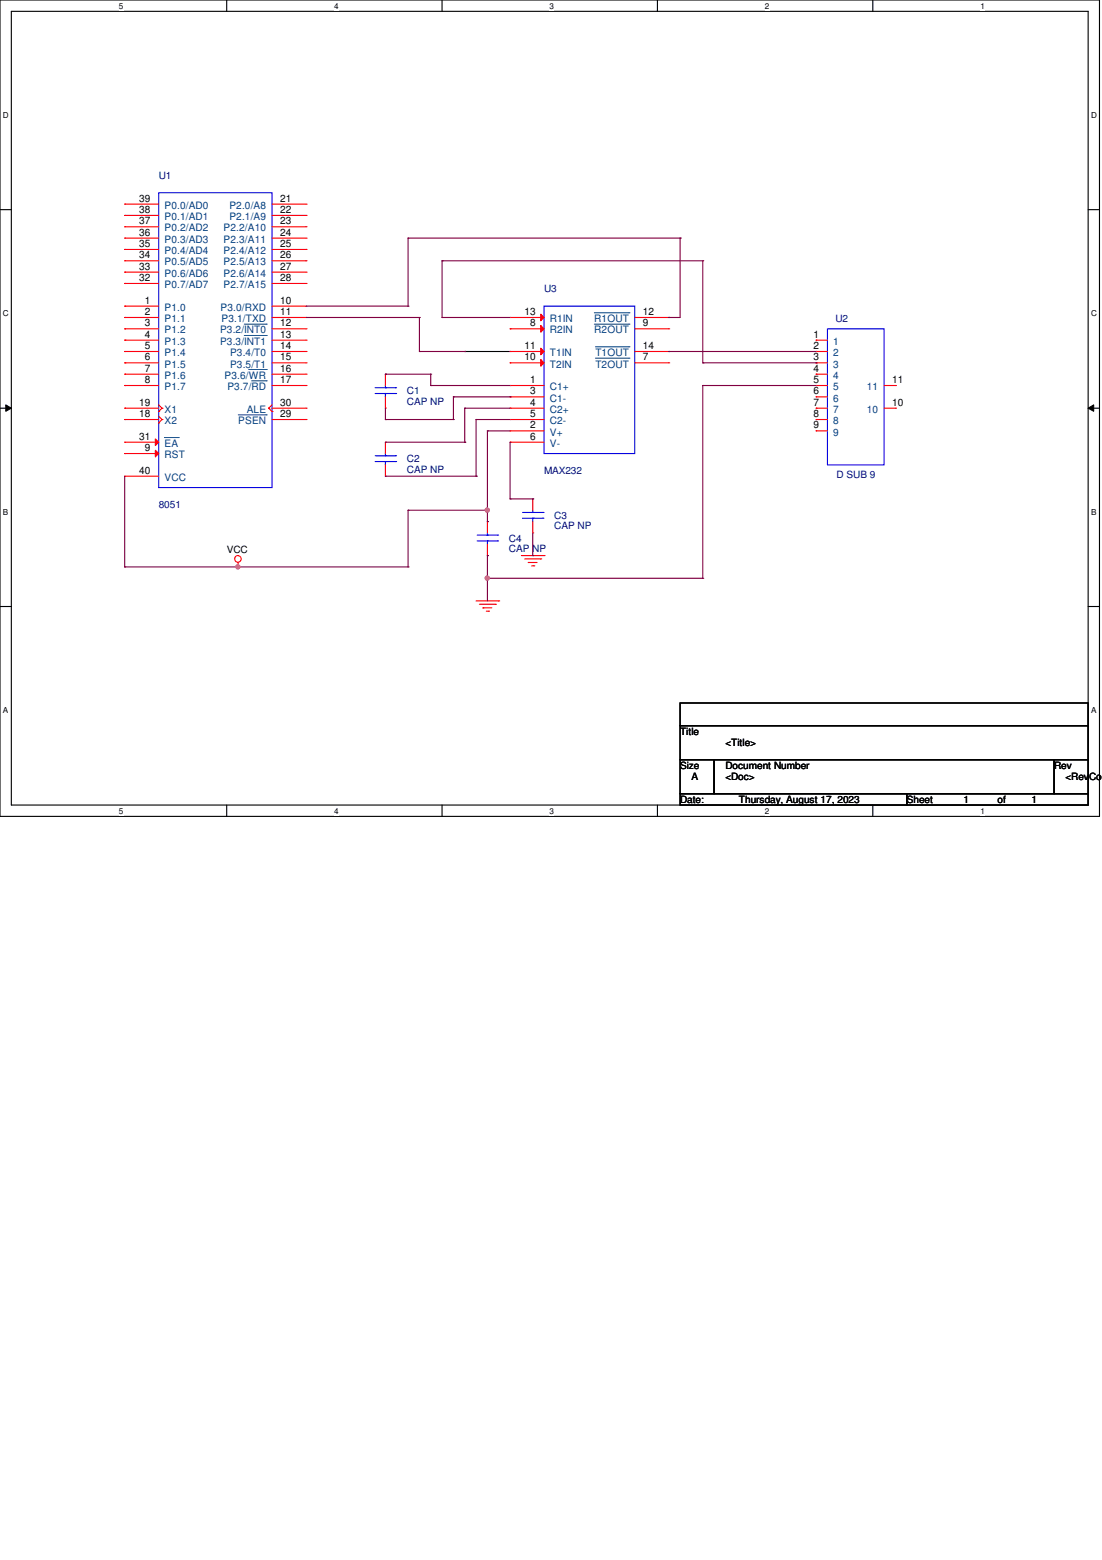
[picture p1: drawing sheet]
<svg xmlns="http://www.w3.org/2000/svg" width="210mm" height="297mm" viewBox="0 0 210 297" stroke-linecap="round" stroke-linejoin="round" font-family="sans-serif">
<path d="M0 0h209.4v155.4h-209.4zM2.2 2.2h205.1v151.1h-205.1z" fill="none" stroke="#000" stroke-width=".21"/>
<g fill="#fff">
<path d="M22.6 .3h.9v1.7h-.9z"/>
<path d="M22.6 153.5h.9v1.8h-.9z"/>
</g>
<path d="M43.2 0v2.2M43.2 153.3v2.1" fill="none" stroke="#000" stroke-width=".21"/>
<g fill="#fff">
<path d="M63.7 .3h.8v1.7h-.8z"/>
<path d="M63.7 153.5h.8v1.8h-.8z"/>
</g>
<path d="M84.2 0v2.2M84.2 153.3v2.1" fill="none" stroke="#000" stroke-width=".21"/>
<g fill="#fff">
<path d="M104.7 .3h.8v1.7h-.8z"/>
<path d="M104.7 153.5h.8v1.8h-.8z"/>
</g>
<path d="M125.2 0v2.2M125.2 153.3v2.1" fill="none" stroke="#000" stroke-width=".21"/>
<g fill="#fff">
<path d="M145.7 .3h.9v1.7h-.9z"/>
<path d="M145.7 153.5h.9v1.8h-.9z"/>
</g>
<path d="M166.2 0v2.2M166.2 153.3v2.1" fill="none" stroke="#000" stroke-width=".21"/>
<g fill="#fff">
<path d="M186.7 .3h.9v1.7h-.9z"/>
<path d="M186.7 153.5h.9v1.8h-.9z"/>
<path d="M.6 21h1.1v1.8h-1.1z"/>
<path d="M207.8 21h1.1v1.8h-1.1z"/>
<path d="M.6 58.8h1.1v1.7h-1.1z"/>
<path d="M207.8 58.8h1.1v1.7h-1.1z"/>
</g>
<path d="M0 39.9h2.2M207.3 39.9h2.1" fill="none" stroke="#000" stroke-width=".21"/>
<g fill="#fff">
<path d="M.6 96.6h1v1.7h-1z"/>
<path d="M207.8 96.6h1v1.7h-1z"/>
</g>
<path d="M0 77.7h2.2M207.3 77.7h2.1" fill="none" stroke="#000" stroke-width=".21"/>
<path d="M1.1 77.1l1.1 .6-1.1 .6zM207.3 77.7l1-.6v1.2z" fill="#000"/>
<path d="M1.1 77.1l1.1 .6-1.1 .6zM207.3 77.7l1-.6v1.2z" fill="none" stroke="#000" stroke-width=".19"/>
<g fill="#fff">
<path d="M.6 134.4h.9v1.7h-.9z"/>
<path d="M207.8 134.4h1v1.7h-1z"/>
</g>
<path d="M88.5 66.9h.1M88.5 66.9h8.7M0 115.5h2.2M207.3 115.5h2.1M129.5 133.9h77.8v4.3h-77.8zM129.5 138.2h77.8v6.5h-77.8zM129.5 144.7h6.5v6.4h-6.5zM129.5 151.1h43.2v2.2h-43.2zM136 144.7h64.8v6.4h-64.8zM172.7 151.1h34.6v2.2h-34.6zM200.8 144.7h6.5v6.4h-6.5z" fill="none" stroke="#000" stroke-width=".21"/>
<g fill="none" stroke="#f00" stroke-width=".21">
<path d="M51.2 77.7h.1M51.2 77.7l.6 .7M51.8 78.4h.1M51.8 79.9h6.5M51.8 77.1l-.6 .6M51.8 77.7h6.5M58.3 79.9h.1M58.3 77.7h.1M23.7 90.7h.1M23.7 90.7h6.5M45.3 107.9h.1M45.3 107.1v.8"/>
<path d="M90.7 114.4h4.3M91.3 115.1h3.1M92 115.7h.1M92 115.7h1.7M92.6 116.4h.4M93 116.4h.1M94.4 115.1h.1M95 114.4h.1M99.3 105.8h4.3M99.9 106.4h3.1M100.6 107.1h.1M100.6 107.1h1.7"/>
<path d="M101.3 107.7h.4M101.7 107.7h.1M103 106.4h.1M103.6 105.8h.1"/>
<circle cx="45.3" cy="106.4" r=".63"/>
</g>
<path d="M30.2 36.7h21.6v56.1h-21.6z" fill="none" stroke="#00f" stroke-width=".21"/>
<path d="M45.4 79h5.3M50.7 79h.1" fill="none" stroke="#004080" stroke-width=".19"/>
<path d="M29.6 83.6l.6 .6-.6 .6z" fill="#f00"/>
<g fill="none" stroke="#f00" stroke-width=".21">
<path d="M23.7 77.7h.1M23.7 79.9h.1M23.7 77.7h6.5M23.7 79.9h6.5M30.2 78.4h.1M30.2 77.1l.7 .6M30.2 79.2l.7 .7M30.9 77.7h.1M30.9 79.9h.1M30.9 77.7l-.7 .7M30.9 79.9l-.7 .6M23.7 84.2h.1"/>
<path d="M23.7 84.2h6.5M29.6 83.6l.6 .6-.6 .6zM30.2 80.5h.1"/>
</g>
<path d="M31.3 83.3h2.7M34 83.3h.1" fill="none" stroke="#004080" stroke-width=".19"/>
<path d="M29.6 85.7l.6 .7-.6 .6z" fill="#f00"/>
<g fill="none" stroke="#f00" stroke-width=".21">
<path d="M23.7 38.9h.1M23.7 38.9h6.5M51.8 38.9h6.5M58.3 38.9h.1M23.7 41h.1M23.7 43.2h.1M23.7 45.3h.1M23.7 47.5h.1M23.7 49.7h.1M23.7 51.8h.1M23.7 54h.1M23.7 58.3h.1"/>
<path d="M23.7 41h6.5M23.7 43.2h6.5M23.7 45.3h6.5M23.7 47.5h6.5M23.7 49.7h6.5M23.7 51.8h6.5M23.7 54h6.5M23.7 58.3h6.5M51.8 41h6.5M51.8 43.2h6.5M51.8 45.3h6.5M51.8 47.5h6.5"/>
<path d="M51.8 49.7h6.5M51.8 51.8h6.5M51.8 54h6.5M51.8 58.3h6.5M58.3 41h.1M58.3 43.2h.1M58.3 45.3h.1M58.3 47.5h.1M58.3 49.7h.1M58.3 51.8h.1M58.3 54h.1M58.3 58.3h.1"/>
<path d="M23.7 60.5h.1M23.7 62.6h.1M23.7 64.8h.1M23.7 66.9h.1M23.7 69.1h.1M23.7 71.2h.1M23.7 73.4h.1M23.7 60.5h6.5M23.7 62.6h6.5M23.7 64.8h6.5M23.7 66.9h6.5M23.7 69.1h6.5"/>
<path d="M23.7 71.2h6.5M23.7 73.4h6.5M51.8 60.5h6.5M51.8 62.6h6.5M51.8 64.8h6.5M51.8 66.9h6.5M51.8 69.1h6.5M51.8 71.2h6.5M51.8 73.4h6.5M58.3 60.5h.1M58.3 62.6h.1M58.3 64.8h.1"/>
<path d="M58.3 66.9h.1M58.3 69.1h.1M58.3 71.2h.1M58.3 73.4h.1M97.2 73.4h.1M97.2 75.6h.1M97.2 77.7h.1M97.2 79.9h.1M97.2 73.4h6.4M97.2 75.6h6.4M97.2 77.7h6.4M97.2 79.9h6.4"/>
<path d="M120.9 60.5h6.5M120.9 62.6h6.5M127.4 60.5h.1M127.4 62.6h.1M23.7 86.4h.1M23.7 86.4h6.5M29.6 85.7l.6 .7-.6 .6zM73.4 84.2h.1M73.4 90.7h.1M73.4 84.2v2.2M73.4 88.5v2.2M97.2 82h.1"/>
<path d="M97.2 84.2h.1M97.2 82h6.4M97.2 84.2h6.4"/>
</g>
<path d="M113.2 59.6h6.6M119.8 59.6h.1M46.5 61.7h4.2M46.5 63.9h4.2M47.4 70.4h3.3M47.9 72.5h2.8M50.7 61.7h.1M50.7 63.9h.1M50.7 70.4h.1M50.7 72.5h.1M113.2 61.7h6.6M119.8 61.7h.1" fill="none" stroke="#004080" stroke-width=".19"/>
<path d="M103.6 58.3h17.3v28.1h-17.3zM71.5 87.9h3.9M71.5 86.8h3.9M73.4 86.8h.1M73.4 87.9h.1M73.4 86.4v.4M73.4 87.9v.6M75.4 87.9h.1M75.4 86.8h.1" fill="none" stroke="#00f" stroke-width=".21"/>
<path d="M103 66.3l.6 .6-.6 .7z" fill="#f00"/>
<path d="M97.2 66.9h.1M97.2 66.9h6.4M103 66.3l.6 .6-.6 .7z" fill="none" stroke="#f00" stroke-width=".21"/>
<path d="M103 68.5l.6 .6-.6 .6z" fill="#f00"/>
<path d="M97.2 69.1h.1M97.2 69.1h6.4M103 68.5l.6 .6-.6 .6z" fill="none" stroke="#f00" stroke-width=".21"/>
<path d="M103 59.8l.6 .7-.6 .6z" fill="#f00"/>
<path d="M103 59.8l.6 .7-.6 .6zM97.2 60.5h.1M97.2 60.5h6.4" fill="none" stroke="#f00" stroke-width=".21"/>
<path d="M103 62l.6 .6-.6 .6z" fill="#f00"/>
<g fill="none" stroke="#f00" stroke-width=".21">
<path d="M73.4 71.2h.1M73.4 77.7h.1M73.4 71.2v2.2M73.4 75.6v2.1M97.2 62.6h.1M97.2 62.6h6.4M103 62l.6 .6-.6 .6zM120.9 66.9h6.5M120.9 69.1h6.5M127.4 66.9h.1M127.4 69.1h.1M155.4 64.8h.1"/>
<path d="M155.4 66.9h.1M155.4 69.1h.1M155.4 71.2h.1M155.4 73.4h.1M155.4 75.6h.1M155.4 77.7h.1M155.4 79.9h.1M155.4 66.9h2.2M155.4 69.1h2.2M155.4 64.8h2.2M155.4 71.2h2.2M155.4 73.4h2.2"/>
<path d="M155.4 75.6h2.2M155.4 77.7h2.2M155.4 79.9h2.2M168.4 73.4h2.2M168.4 77.7h2.2M170.6 77.7h.1M170.6 73.4h.1M92.8 99.3h.1M92.8 99.3v2.2M101.5 95h.1M101.5 95v2.2M101.5 99.3v2.2"/>
<path d="M155.4 82h.1M155.4 82h2.2M92.8 105.8h.1M92.8 103.6v2.2M101.5 101.5h.1"/>
</g>
<path d="M113.4 66h6.4M113.4 68.2h6.4M119.8 66h.1M119.8 68.2h.1" fill="none" stroke="#004080" stroke-width=".19"/>
<g fill="none" stroke="#00f" stroke-width=".21">
<path d="M71.5 74.9h3.9M71.5 73.8h3.9M73.4 73.8h.1M73.4 74.9h.1M73.4 73.4v.4M73.4 74.9v.7M75.4 74.9h.1M75.4 73.8h.1M157.6 62.6h10.8v25.9h-10.8zM99.5 98.7h3.9M99.5 97.6h3.9M101.5 97.6h.1"/>
<path d="M101.5 98.7h.1M101.5 97.2v.4M101.5 98.7v.6M103.4 98.7h.1M103.4 97.6h.1M90.9 103h3.9M90.9 101.9h3.9M92.8 101.9h.1M92.8 103h.1M92.8 101.5v.4M92.8 103v.6M94.8 103h.1"/>
<path d="M94.8 101.9h.1"/>
</g>
<g fill="none" stroke="#800040" stroke-width=".21">
<path d="M84.2 49.7h.1M84.2 49.7v10.8M84.2 49.7h49.7M133.9 49.7h.1M133.9 49.7v19.4M73.4 71.2h.1M73.4 79.9h.1M73.4 71.2h8.6M73.4 77.7v2.2M73.4 79.9h13M82 73.4h.1M82 71.2h.1"/>
<path d="M82 73.4h15.2M82 71.2v2.2M84.2 60.5h.1M84.2 60.5h13M86.4 79.9h.1M86.4 75.6h.1M86.4 75.6v4.3M86.4 75.6h10.8M88.5 77.7h.1M88.5 77.7h8.7M88.5 77.7v6.5M90.7 79.9h.1"/>
<path d="M90.7 79.9h6.5M90.7 79.9v10.8M97.2 75.6h.1M127.4 66.9h.1M127.4 60.5h.1M127.4 66.9h28M127.4 60.5h2.1M133.9 69.1h.1M133.9 73.4h.1M133.9 73.4v36.7M133.9 69.1h21.5M133.9 73.4h21.5"/>
<path d="M155.4 69.1h.1M73.4 90.7h17.3M73.4 84.2h15.1M88.5 84.2h.1M90.7 90.7h.1M92.8 82h.1M92.8 97.2h.1M92.8 82h4.4M92.8 82v15.2M97.2 95h.1M97.2 84.2v10.8M97.2 95h4.3"/>
<path d="M101.5 95h.1M92.8 110.1h.1M92.8 110.1h41.1M101.5 105.8h.1M101.5 101.5v4.3M133.9 110.1h.1"/>
</g>
<circle cx="92.8" cy="110.1" r=".4" fill="#f0f"/>
<circle cx="92.8" cy="110.1" r=".4" fill="none" stroke="#f0f" stroke-width=".21"/>
<g fill="none" stroke="#800040" stroke-width=".21">
<path d="M58.3 58.3h19.4M77.7 58.3h.1M77.7 45.3h.1M77.7 45.3v13M77.7 45.3h51.8M129.5 45.3h.1M129.5 45.3v15.2M58.3 60.5h21.6M79.9 60.5h.1M79.9 66.9h.1M79.9 60.5v6.4M79.9 66.9h8.6"/>
<path d="M88.5 66.9h.1M45.3 107.9h32.4M77.7 107.9h.1M92.8 105.8h.1M92.8 110.1h.1M92.8 105.8v8.6"/>
</g>
<circle cx="45.3" cy="107.9" r=".4" fill="#f0f"/>
<circle cx="45.3" cy="107.9" r=".4" fill="none" stroke="#f0f" stroke-width=".21"/>
<path d="M77.7 97.2h.1M77.7 97.2v10.7M77.7 97.2h15.1M92.8 97.2h.1" fill="none" stroke="#800040" stroke-width=".21"/>
<circle cx="92.8" cy="97.1" r=".4" fill="#f0f"/>
<circle cx="92.8" cy="97.1" r=".4" fill="none" stroke="#f0f" stroke-width=".21"/>
<path d="M23.7 90.7v17.2M92.8 99.3h.1M92.8 97.2v2.1M23.7 107.9h.1M23.7 107.9h21.6M45.3 107.9h.1" fill="none" stroke="#800040" stroke-width=".21"/>
<circle cx="92.8" cy="110.1" r=".4" fill="#f0f"/>
<circle cx="92.8" cy="110.1" r=".4" fill="none" stroke="#f0f" stroke-width=".21"/>
<circle cx="45.3" cy="107.9" r=".4" fill="#f0f"/>
<circle cx="45.3" cy="107.9" r=".4" fill="none" stroke="#f0f" stroke-width=".21"/>
<circle cx="92.8" cy="97.1" r=".4" fill="#f0f"/>
<circle cx="92.8" cy="97.1" r=".4" fill="none" stroke="#f0f" stroke-width=".21"/>
<g font-size="1.9" fill="#000080">
<text x="30.2" y="34.1">U1</text>
<text x="103.6" y="55.7">U3</text>
<text x="159.1" y="61.3">U2</text>
<text x="77.5" y="75.1">C1</text>
<text x="77.5" y="77">CAP NP</text>
<text x="77.5" y="88.1">C2</text>
<text x="77.5" y="90">CAP NP</text>
<text x="103.6" y="90.2">MAX232</text>
<text x="159.3" y="91.1">D SUB 9</text>
<text x="30.2" y="96.7">8051</text>
<text x="105.6" y="98.8">C3</text>
<text x="105.6" y="100.8">CAP NP</text>
<text x="96.9" y="103.2">C4</text>
<text x="96.9" y="105.1">CAP NP</text>
</g>
<g font-size="1.9">
<text x="26.5" y="38.4">39</text>
<text x="26.5" y="40.6">38</text>
<text x="53.3" y="38.4">21</text>
<text x="53.3" y="40.6">22</text>
<text x="26.5" y="42.7">37</text>
<text x="26.5" y="44.9">36</text>
<text x="26.5" y="47">35</text>
<text x="53.3" y="42.7">23</text>
<text x="53.3" y="44.9">24</text>
<text x="53.3" y="47">25</text>
<text x="26.5" y="49.2">34</text>
<text x="26.5" y="51.4">33</text>
<text x="26.5" y="53.5">32</text>
<text x="53.3" y="49.2">26</text>
<text x="53.3" y="51.4">27</text>
<text x="53.3" y="53.5">28</text>
<text x="27.6" y="57.8">1</text>
<text x="27.6" y="60">2</text>
<text x="53.3" y="57.8">10</text>
<text x="53.3" y="60">11</text>
<text x="99.9" y="60">13</text>
<text x="122.4" y="60">12</text>
<text x="27.6" y="62.1">3</text>
<text x="27.6" y="64.3">4</text>
<text x="53.3" y="62.1">12</text>
<text x="53.3" y="64.3">13</text>
<text x="101" y="62.1">8</text>
<text x="122.4" y="62.1">9</text>
<text x="155" y="64.3">1</text>
<text x="27.6" y="66.5">5</text>
<text x="27.6" y="68.6">6</text>
<text x="27.6" y="70.8">7</text>
<text x="53.3" y="66.5">14</text>
<text x="53.3" y="68.6">15</text>
<text x="53.3" y="70.8">16</text>
<text x="99.9" y="66.5">11</text>
<text x="99.9" y="68.6">10</text>
<text x="122.4" y="66.5">14</text>
<text x="122.4" y="68.6">7</text>
<text x="155" y="66.5">2</text>
<text x="155" y="68.6">3</text>
<text x="155" y="70.8">4</text>
<text x="26.5" y="77.3">19</text>
<text x="27.6" y="72.9">8</text>
<text x="53.3" y="77.3">30</text>
<text x="53.3" y="72.9">17</text>
<text x="101" y="72.9">1</text>
<text x="101" y="75.1">3</text>
<text x="101" y="77.3">4</text>
<text x="155" y="72.9">5</text>
<text x="155" y="75.1">6</text>
<text x="155" y="77.3">7</text>
<text x="169.9" y="77.3">10</text>
<text x="169.9" y="72.9">11</text>
<text x="26.5" y="83.7">31</text>
<text x="26.5" y="79.4">18</text>
<text x="53.3" y="79.4">29</text>
<text x="101" y="79.4">5</text>
<text x="101" y="81.6">2</text>
<text x="101" y="83.7">6</text>
<text x="155" y="79.4">8</text>
<text x="155" y="81.6">9</text>
<text x="27.6" y="85.9">9</text>
<text x="26.5" y="90.2">40</text>
<text x="43.2" y="105.3">VCC</text>
<text x="129.5" y="139.9">Title</text>
<text x="138.2" y="142">&lt;Title&gt;</text>
<text x="129.5" y="146.3">Size</text>
<text x="131.7" y="148.5">A</text>
<text x="138.2" y="148.5">&lt;Doc&gt;</text>
<text x="138.2" y="146.3">Document Number</text>
<text x="200.8" y="146.3">Rev</text>
<text x="202.9" y="148.5">&lt;RevCod</text>
<text x="129.5" y="152.8">Date:</text>
<text x="140.8" y="152.8">Thursday, August 17, 2023</text>
<text x="172.7" y="152.8">Sheet</text>
<text x="183.5" y="152.8">1</text>
<text x="190" y="152.8">of</text>
<text x="196.5" y="152.8">1</text>
</g>
<g font-size="1.9" fill="#004080">
<text x="31.3" y="39.8">P0.0/AD0</text>
<text x="31.3" y="41.9">P0.1/AD1</text>
<text x="43.7" y="39.8">P2.0/A8</text>
<text x="43.7" y="41.9">P2.1/A9</text>
<text x="31.3" y="44.1">P0.2/AD2</text>
<text x="31.3" y="46.2">P0.3/AD3</text>
<text x="42.6" y="44.1">P2.2/A10</text>
<text x="42.6" y="46.2">P2.3/A11</text>
<text x="31.3" y="48.4">P0.4/AD4</text>
<text x="31.3" y="50.5">P0.5/AD5</text>
<text x="31.3" y="52.7">P0.6/AD6</text>
<text x="42.6" y="48.4">P2.4/A12</text>
<text x="42.6" y="50.5">P2.5/A13</text>
<text x="42.6" y="52.7">P2.6/A14</text>
<text x="31.3" y="54.9">P0.7/AD7</text>
<text x="31.3" y="59.2">P1.0</text>
<text x="42" y="59.2">P3.0/RXD</text>
<text x="42.6" y="54.9">P2.7/A15</text>
<text x="31.3" y="61.3">P1.1</text>
<text x="31.3" y="63.5">P1.2</text>
<text x="31.3" y="65.7">P1.3</text>
<text x="41.9" y="63.5">P3.2/INT0</text>
<text x="41.9" y="65.7">P3.3/INT1</text>
<text x="42.2" y="61.3">P3.1/TXD</text>
<text x="104.7" y="61.3">R1IN</text>
<text x="104.7" y="63.5">R2IN</text>
<text x="113.2" y="61.3">R1OUT</text>
<text x="113.2" y="63.5">R2OUT</text>
<text x="158.7" y="65.7">1</text>
<text x="31.3" y="67.8">P1.4</text>
<text x="31.3" y="70">P1.5</text>
<text x="43.8" y="67.8">P3.4/T0</text>
<text x="43.8" y="70">P3.5/T1</text>
<text x="104.7" y="67.8">T1IN</text>
<text x="104.7" y="70">T2IN</text>
<text x="113.4" y="67.8">T1OUT</text>
<text x="113.4" y="70">T2OUT</text>
<text x="158.7" y="67.8">2</text>
<text x="158.7" y="70">3</text>
<text x="31.3" y="72.1">P1.6</text>
<text x="31.3" y="74.3">P1.7</text>
<text x="42.8" y="72.1">P3.6/WR</text>
<text x="43.3" y="74.3">P3.7/RD</text>
<text x="104.7" y="74.3">C1+</text>
<text x="104.7" y="76.5">C1-</text>
<text x="158.7" y="72.1">4</text>
<text x="158.7" y="74.3">5</text>
<text x="158.7" y="76.5">6</text>
<text x="165.1" y="74.3">11</text>
<text x="31.3" y="78.6">X1</text>
<text x="31.3" y="80.8">X2</text>
<text x="45.4" y="80.8">PSEN</text>
<text x="47" y="78.6">ALE</text>
<text x="104.7" y="78.6">C2+</text>
<text x="104.7" y="80.8">C2-</text>
<text x="104.7" y="82.9">V+</text>
<text x="158.7" y="78.6">7</text>
<text x="158.7" y="80.8">8</text>
<text x="158.7" y="82.9">9</text>
<text x="165.1" y="78.6">10</text>
<text x="31.3" y="85.1">EA</text>
<text x="31.3" y="87.2">RST</text>
<text x="104.7" y="85.1">V-</text>
<text x="31.3" y="91.6">VCC</text>
</g>
<g font-size="1.6">
<text x="22.6" y="1.7">5</text>
<text x="63.7" y="1.7">4</text>
<text x="104.7" y="1.7">3</text>
<text x="145.7" y="1.7">2</text>
<text x="186.7" y="1.7">1</text>
<text x=".6" y="22.4">D</text>
<text x="207.8" y="22.4">D</text>
<text x=".6" y="60.2">C</text>
<text x="207.8" y="60.2">C</text>
<text x=".6" y="98">B</text>
<text x="207.8" y="98">B</text>
<text x=".6" y="135.8">A</text>
<text x="207.8" y="135.8">A</text>
<text x="22.6" y="154.9">5</text>
<text x="63.7" y="154.9">4</text>
<text x="104.7" y="154.9">3</text>
<text x="145.7" y="154.9">2</text>
<text x="186.7" y="154.9">1</text>
</g>
</svg>
